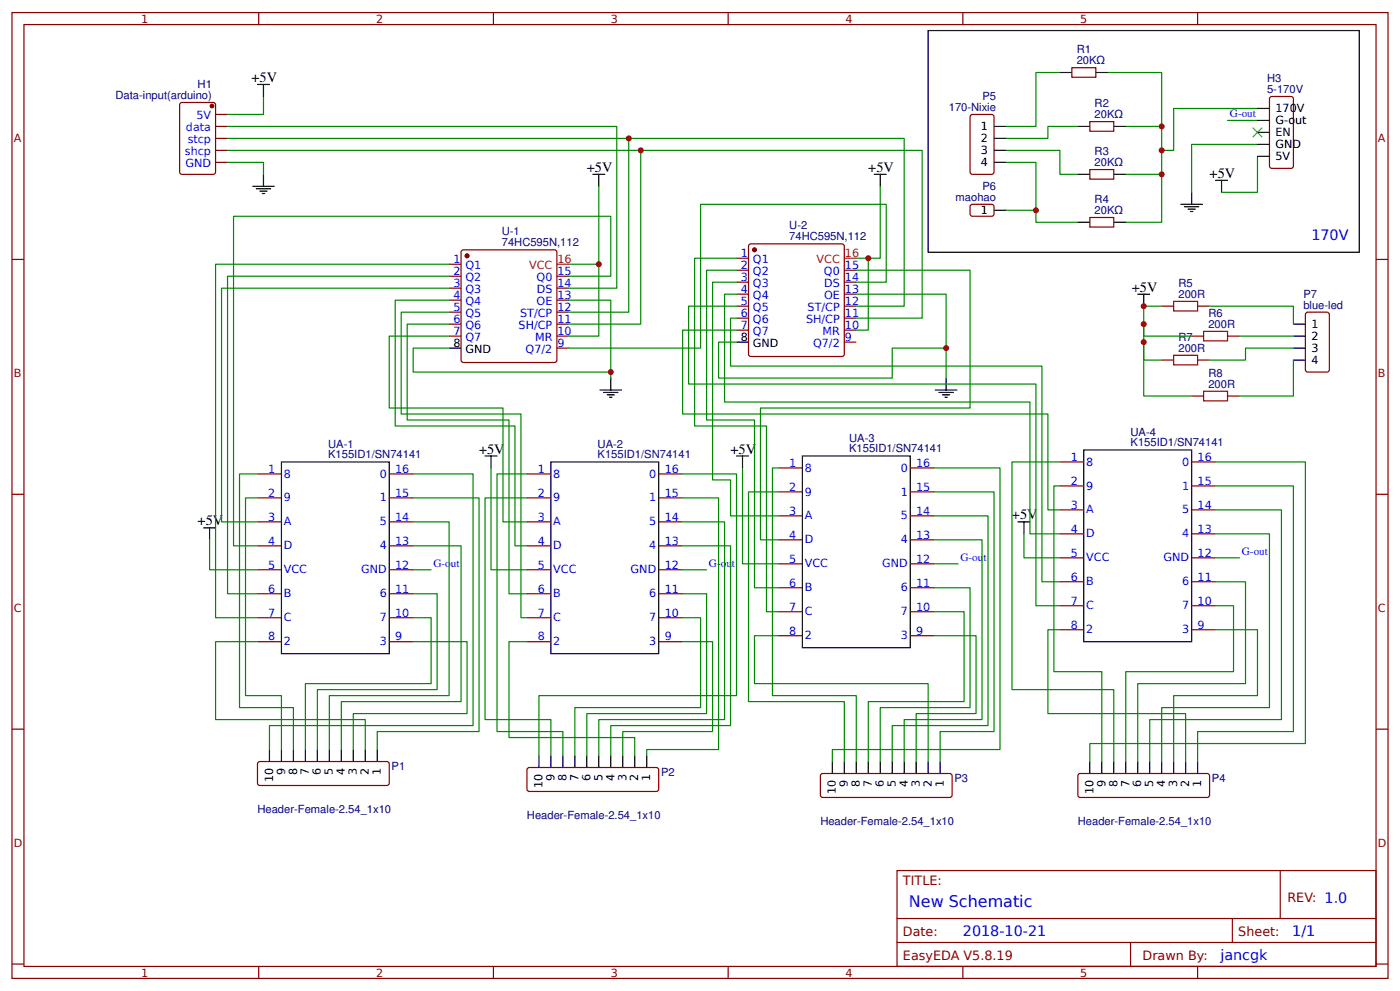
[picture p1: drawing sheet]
<svg xmlns="http://www.w3.org/2000/svg" width="309mm" height="219mm" viewBox="0 0 309 219" stroke-linecap="round" stroke-linejoin="round" font-family="sans-serif">
<g fill="none" stroke="#800" stroke-width=".26">
<path d="M2.6 2.8h304.1v213.2h-304.1zM5.3 5.4h298.7v208h-298.7zM57.1 2.8v2.6M109 2.8v2.6M160.9 2.8v2.6M212.7 2.8v2.6M236.8 14.9h5.3v2.2h-5.3zM264.6 2.8v2.6M39.8 22.9l.4-.3h6.9l.5 .3v15.1l-.2 .4-7.2 .1-.4-.3zM47.6 25.3h2.7M47.6 27.9h2.7M47.6 30.6h2.7"/>
<path d="M47.6 33.2h2.7M47.6 35.9h2.7M214.4 25.5l.4-.2h4.3l.4 .2 .1 12.5-.3 .4-4.5 .1-.4-.3zM240.8 26.9h5.3v2.1h-5.3zM240.8 37.4h5.3v2.2h-5.3zM280.5 21.6l.5-.3h4.2l.5 .3 .1 15-.3 .5-4.5 .1-.5-.3zM2.6 57.3h2.7M99.2 58.3h2.7M101.9 55.4l.5-.2h20.1l.5 .2v24.1l-.2 .5h-20.4l-.5-.2zM162.7 57h2.7M162.7 59.7h2.7M165.4 54.1l.5-.3h20.1l.5 .3v24.1l-.2 .4-20.4 .1-.5-.2z"/>
<path d="M186.5 59.7h2.7M214.4 45.4l.4-.3 4.5 .1 .3 .4-.1 1.9-.4 .3-4.5-.1-.3-.5zM240.8 48h5.3v2.1h-5.3zM304 57.3h2.7M99.2 61h2.7M99.2 63.6h2.7M99.2 66.3h2.7M99.2 68.9h2.7M99.2 71.6h2.7M99.2 74.2h2.7M123 61h2.7M123 63.6h2.7"/>
<path d="M123 66.3h2.7M123 68.9h2.7M123 71.6h2.7M123 74.2h2.7M123 76.9h2.7M162.7 62.3h2.7M162.7 65h2.7M162.7 67.6h2.7M162.7 70.2h2.7M162.7 72.9h2.7M186.5 62.3h2.7M186.5 65h2.7"/>
<path d="M186.5 67.6h2.7M186.5 70.2h2.7M186.5 72.9h2.7M186.5 75.5h2.7M256.6 67.6h2.7M256.6 79.5h2.7M263.3 74.2h2.6M264.6 67.6h2.6M264.6 79.5h2.6M271.2 74.2h2.6M288.5 69.2l.4-.3h4.3l.4 .3 .1 12.4-.3 .5-4.5 .1-.4-.3zM263.3 87.4h2.6"/>
<path d="M271.2 87.4h2.6M2.6 109.1h2.7M56.9 104.6h5.3M56.9 109.9h5.3M56.9 115.2h5.3M86 104.6h5.3M86 109.9h5.3M86 115.2h5.3M116.4 104.6h5.3M116.4 109.9h5.3M116.4 115.2h5.3M145.5 104.6h5.3"/>
<path d="M145.5 109.9h5.3M145.5 115.2h5.3M172 103.3h5.3M172 108.6h5.3M172 113.9h5.3M172 119.2h5.3M201.1 103.3h5.3M201.1 108.6h5.3M201.1 113.9h5.3M201.1 119.2h5.3M234.2 102h5.2M234.2 107.3h5.2"/>
<path d="M234.2 112.6h5.2M234.2 117.9h5.2M263.3 102h5.3M263.3 107.3h5.3M263.3 112.6h5.3M263.3 117.9h5.3M304 109.1h2.7M56.9 120.5h5.3M56.9 125.8h5.3M56.9 131.1h5.3M56.9 136.4h5.3M86 120.5h5.3"/>
<path d="M86 125.8h5.3M86 131.1h5.3M86 136.4h5.3M116.4 120.5h5.3M116.4 125.8h5.3M116.4 131.1h5.3M116.4 136.4h5.3M145.5 120.5h5.3M145.5 125.8h5.3M145.5 131.1h5.3M145.5 136.4h5.3M172 124.5h5.3"/>
<path d="M172 129.8h5.3M172 135.1h5.3M201.1 124.5h5.3M201.1 129.8h5.3M201.1 135.1h5.3M234.2 123.2h5.2M234.2 128.5h5.2M234.2 133.7h5.2M234.2 139h5.2M263.3 123.2h5.3M263.3 128.5h5.3M263.3 133.7h5.3"/>
<path d="M263.3 139h5.3M56.9 141.7h5.3M86 141.7h5.3M116.4 141.7h5.3M145.5 141.7h5.3M172 140.4h5.3M201.1 140.4h5.3M2.6 161h2.7M57.1 168.2l28.4-.1 .4 .3 .1 .3v4.2l-.1 .3-.4 .2h-28.1h-.3l-.2-.5v-4.2zM116.7 169.5h28.3h.3l.2 .5v4.2l-.1 .3-.4 .3h-28.1l-.2-.1-.3-.5v-4.2zM181.3 171.1l.5-.3h28l.5 .3v.2v4.3v.2l-.5 .3h-28l-.5-.3-.1-.2zM238.2 171.1l.5-.3h28l.5 .3v.2v4.3v.2l-.5 .3h-28l-.5-.3-.1-.2z"/>
<path d="M304 161h2.7M198.2 192.2h105.8v21.2h-105.8zM282.8 192.2v10.6M2.6 212.9h2.7M57.1 213.4v2.6M109 213.4v2.6M160.9 213.4v2.6M198.2 202.8h105.8M198.2 208.1h105.8M212.7 213.4v2.6M249.8 208.1v5.3M264.6 213.4v2.6"/>
<path d="M272.3 202.8v5.3M304 212.9h2.7"/>
</g>
<g fill="none" stroke="#000" stroke-width=".26">
<path d="M56.9 18.7h2.6M58.2 18.7v2.6M205.1 6.7h95.2v49h-95.2zM234.2 16h2.6M242.1 16h2.6M58.2 38.5v2.6M131 38.5h2.6M132.3 38.5v2.6M193.1 38.5h2.7M194.5 38.5v2.6M219.6 27.9h2.6M219.6 30.6h2.6"/>
<path d="M219.6 33.2h2.6M219.6 35.9h2.6M238.1 27.9h2.7M238.1 38.5h2.7M246.1 27.9h2.6M246.1 38.5h2.6M268.6 39.8h2.6M269.9 39.8v2.7M277.8 23.9h2.7M277.8 26.6h2.7M277.8 29.2h2.7M277.8 31.9h2.7"/>
<path d="M277.8 34.5h2.7M55.8 41.1h4.8M56.6 41.7h3.2M57.4 42.2h1.6M57.9 42.7h.6M219.6 46.4h2.6M238.1 49.1h2.7M246.1 49.1h2.6M260.9 45.1h4.7M261.7 45.6h3.1M262.5 46.2h1.6M263 46.7h.5"/>
<path d="M263.3 42.5v2.6M99.2 76.9h2.7M162.7 75.5h2.7M251.4 65h2.6M252.7 65v2.6M285.8 76.9h2.6M285.8 71.6h2.6M285.8 74.2h2.6M285.8 79.5h2.6M132.6 86.1h4.7M133.3 86.7h3.2M134.1 87.2h1.6"/>
<path d="M134.7 87.7h.5M134.9 83.5v2.6M206.6 86.1h4.8M207.4 86.7h3.2M208.2 87.2h1.6M208.8 87.7h.5M209 83.5v2.6M239.4 99.4h23.9v42.3h-23.9zM45 116.5h2.6M46.3 116.5v2.7M62.2 102h23.8v42.3h-23.8zM107.2 100.7h2.6"/>
<path d="M108.5 100.7v2.6M121.7 102h23.8v42.3h-23.8zM162.7 100.7h2.7M164 100.7v2.6M177.3 100.7h23.8v42.3h-23.8zM224.9 115.2h2.6M226.2 115.2v2.7M59.5 165.5v2.6M62.2 165.5v2.6M64.8 165.5v2.6M67.5 165.5v2.6M70.1 165.5v2.6"/>
<path d="M72.8 165.5v2.6M75.4 165.5v2.6M78.1 165.5v2.6M80.7 165.5v2.6M83.3 165.5v2.6M119.1 166.8v2.7M121.7 166.8v2.7M124.4 166.8v2.7M127 166.8v2.7M129.6 166.8v2.7M132.3 166.8v2.7M134.9 166.8v2.7"/>
<path d="M137.6 166.8v2.7M140.2 166.8v2.7M142.9 166.8v2.7M183.9 168.1v2.7M186.5 168.1v2.7M189.2 168.1v2.7M191.8 168.1v2.7M194.5 168.1v2.7M197.1 168.1v2.7M199.8 168.1v2.7M202.4 168.1v2.7M205.1 168.1v2.7"/>
<path d="M207.7 168.1v2.7M240.8 168.1v2.7M243.4 168.1v2.7M246.1 168.1v2.7M248.7 168.1v2.7M251.4 168.1v2.7M254 168.1v2.7M256.6 168.1v2.7M259.3 168.1v2.7M261.9 168.1v2.7M264.6 168.1v2.7"/>
</g>
<g fill="#800" stroke="#800" stroke-width=".26">
<circle cx="103.2" cy="56.5" r=".4"/>
<circle cx="166.7" cy="55.2" r=".4"/>
<circle cx="46.8" cy="23.4" r=".4"/>
</g>
<path d="M123 58.3h2.7M186.5 57h2.7" fill="none" stroke="#f00" stroke-width=".26"/>
<g fill="none" stroke="#080" stroke-width=".26">
<path d="M234.2 16h-5.3v11.9h-6.7M244.7 16h11.9v33.1h-7.9M50.3 35.9h7.9v2.6M50.3 27.9h86v35.7h-10.6M50.3 30.6h88.6v38.3h-13.2M50.3 33.2h91.3v38.4h-15.9M58.2 21.3v4h-7.9M138.9 30.6h60.9v37h-10.6M141.6 33.2h62.1v37h-14.5M222.2 33.2h12v5.3h3.9M222.2 35.9h6.7v13.2h9.2M238.1 27.9h-6.6v2.7h-9.3"/>
<path d="M248.7 27.9h7.9M248.7 38.5h7.9M271.2 26.6h6.6M277.8 34.5v8h-7.9M277.8 31.9h-14.5v10.6M277.8 23.9h-18.5v9.3h-2.7M99.2 58.3h-51.6v78.1h9.3M132.3 41.1v17.2h-6.6M132.3 58.3v15.9h-6.6M162.7 57h-9.2v37.1h15.8v41h2.7M162.7 59.7h-6.6v33h10.6v37.1h5.3M189.2 59.7h25.1v30.4h-46.3v29.1h4"/>
<path d="M191.8 57v15.9h-2.6M194.5 41.1v15.9h-5.3M222.2 46.4h6.7M99.2 76.9h-7.9v5.3h43.6M99.2 61h-48.9v70.1h6.6M99.2 63.6h-50.3v51.6h8M99.2 66.3h-11.9v27.8h26.5v26.4h2.6M99.2 68.9h-10.6v22.5h26.5v45h1.3M99.2 71.6h-9.2v21.1h22.4v38.4h4M99.2 74.2h-13.2v15.9h25.1v25.1h5.3M125.7 66.3h9.2v17.2M125.7 61h9.2v-13.2h-83.3v72.7h5.3"/>
<path d="M162.7 75.5h-4v8h38.4v-6.6h11.9M162.7 62.3h-5.3v43.7h4v7.9h10.6M162.7 65h-2.6v23.8h67.4v29.1h6.7M162.7 67.6h-10.6v17.2h76.8v48.9h5.3M162.7 70.2h-1.3v10.6h68.8v47.7h4M162.7 72.9h-11.9v18.5h80.7v21.2h2.7M189.2 62.3h6.6v-17.2h-41v31.8h-29.1M189.2 65h19.8v18.5M252.7 71.6v7.9h3.9M252.7 75.5v11.9h10.6M256.6 67.6h-3.9v6.6h10.6M267.2 67.6h18.6v4"/>
<path d="M273.8 74.2h12M285.8 79.5v7.9h-12M285.8 76.9h-10.6v2.6h-8M46.3 119.2v6.6h10.6M56.9 104.6h-4v51.6h11.9v9.3M56.9 109.9h-2.7v43.7h8v11.9M91.3 109.9h14.5v51.6h-22.5v4M91.3 115.2h7.9v38.4h-26.4v11.9M91.3 104.6h13.2v55.6h-45v5.3M108.5 103.3v22.5h7.9M116.4 104.6h-6.6v56.9h14.6v5.3M116.4 109.9h-9.2v49h14.5v7.9"/>
<path d="M150.8 109.9h7.9v55.6h-15.8v1.3M150.8 115.2h9.3v43.7h-27.8v7.9M150.8 104.6h11.9v49h-43.6v13.2M164 103.3v21.2h8M172 108.6h-6.6v46.3h21.1v13.2M172 103.3h-1.3v50.3h18.5v14.5M206.4 103.3h14.5v62.2h-37v2.6M206.4 108.6h13.2v52.9h-11.9v6.6M206.4 113.9h11.9v46.3h-21.2v7.9M206.4 119.2h10.6v39.7h-17.2v9.2M226.2 117.9v5.3h8M234.2 102h-10.6v50.3h22.5v15.8"/>
<path d="M234.2 107.3h-1.4v41h10.6v19.8M268.6 102h19.8v62.2h-47.6v3.9M268.6 107.3h17.2v54.2h-21.2v6.6M268.6 112.6h14.5v46.3h-29.1v9.2M268.6 117.9h11.9v38.3h-23.9v11.9M91.3 120.5h10.6v34.4h-26.5v10.6M91.3 131.1h5.3v21.2h-26.5v13.2M91.3 136.4h3.9v14.5h-27.7v14.6M91.3 125.8h3.9M150.8 120.5h10.6v39.7h-26.5v6.6M150.8 131.1h5.3v26.5h-26.5v9.2M150.8 136.4h4v19.8h-27.8v10.6"/>
<path d="M150.8 125.8h5.3M206.4 129.8h7.9v26.4h-19.8v11.9M206.4 135.1h6.6v19.8h-21.2v13.2M206.4 124.5h5.3M234.2 139h-2.7v18.6h30.4v10.5M268.6 139h9.2v14.6h-18.5v14.5M268.6 128.5h6.6v22.4h-23.8v17.2M268.6 133.7h3.9v14.6h-23.8v19.8M268.6 123.2h5.2M56.9 141.7h-9.3v17.2h33.1v6.6M91.3 141.7h11.9v15.9h-25.1v7.9M116.4 141.7h-4v21.2h27.8v3.9"/>
<path d="M150.8 141.7h6.6v19.8h-19.8v5.3M172 140.4h-5.3v10.5h38.4v17.2M206.4 140.4h9.2v17.2h-13.2v10.5"/>
</g>
<path d="M276.8 28.2l2.1 2.1zM278.9 28.2l-2.1 2.1z" fill="#000" stroke="#3c3" stroke-width=".26"/>
<path d="M259.3 66.5h5.3v2.2h-5.3zM259.3 78.4h5.3v2.2h-5.3zM265.9 73.2h5.3v2.1h-5.3zM265.9 86.4h5.3v2.1h-5.3z" fill="none" stroke="#a00000" stroke-width=".26"/>
<g fill="#c00">
<circle cx="252.7" cy="75.5" r=".66"/>
<circle cx="141.6" cy="33.2" r=".66"/>
<circle cx="191.8" cy="57" r=".66"/>
<circle cx="228.9" cy="46.4" r=".66"/>
<circle cx="256.6" cy="27.9" r=".66"/>
<circle cx="132.3" cy="58.3" r=".66"/>
<circle cx="134.9" cy="82.2" r=".66"/>
<circle cx="209" cy="76.9" r=".66"/>
<circle cx="138.9" cy="30.6" r=".66"/>
<circle cx="252.7" cy="67.6" r=".66"/>
<circle cx="252.7" cy="71.6" r=".66"/>
<circle cx="256.6" cy="38.5" r=".66"/>
<circle cx="256.6" cy="33.2" r=".66"/>
</g>
<text font-size="3.5" fill="#00f" x="200.8" y="200.2">New Schematic</text>
<g font-size="3.2">
<text x="55.6" y="18.1">+5V</text>
<text x="129.6" y="38">+5V</text>
<text x="191.8" y="38">+5V</text>
<text x="267.2" y="39.3">+5V</text>
<text x="250" y="64.4">+5V</text>
<text x="105.8" y="100.1">+5V</text>
<text x="161.4" y="100.1">+5V</text>
<text x="43.7" y="116">+5V</text>
<text x="223.6" y="114.7">+5V</text>
</g>
<g font-size="3.2" fill="#00f">
<text x="289.7" y="53">170V</text>
<text x="212.7" y="206.8">2018-10-21</text>
<text x="285.5" y="206.8">1/1</text>
<text x="269.6" y="212.1">jancgk</text>
</g>
<g font-size="2.8" fill="#800">
<text x="199.5" y="195.4">TITLE:</text>
<text x="284.4" y="199.1">REV: 1.0</text>
<text x="199.5" y="206.8">Date:</text>
<text x="273.6" y="206.8">Sheet:</text>
<text x="199.5" y="212.1">EasyEDA V5.8.19</text>
<text x="252.4" y="212.1">Drawn By:</text>
</g>
<g font-size="2.5" fill="#800">
<text x="31.2" y="5">1</text>
<text x="83.1" y="5">2</text>
<text x="134.9" y="5">3</text>
<text x="186.8" y="5">4</text>
<text x="238.7" y="5">5</text>
<text x="3" y="31.4">A</text>
<text x="304.4" y="31.4">A</text>
<text x="3" y="83.2">B</text>
<text x="304.4" y="83.2">B</text>
<text x="3" y="135.1">C</text>
<text x="304.4" y="135.1">C</text>
<text x="3" y="186.9">D</text>
<text x="304.4" y="186.9">D</text>
<text x="31.2" y="215.6">1</text>
<text x="83.1" y="215.6">2</text>
<text x="134.9" y="215.6">3</text>
<text x="186.8" y="215.6">4</text>
<text x="238.7" y="215.6">5</text>
</g>
<g font-size="2.5" fill="#000080">
<text x="237.9" y="11.8">R1</text>
<text x="237.9" y="14.2">20KΩ</text>
<text x="25.5" y="21.8">Data-input(arduino)</text>
<text x="43.7" y="19.4">H1</text>
<text x="217" y="22.1">P5</text>
<text x="241.8" y="23.7">R2</text>
<text x="279.9" y="20.5">5-170V</text>
<text x="279.9" y="18.1">H3</text>
<text x="209.6" y="24.5">170-Nixie</text>
<text x="241.8" y="26.1">20KΩ</text>
<text x="241.8" y="34.3">R3</text>
<text x="217" y="41.9">P6</text>
<text x="241.8" y="36.6">20KΩ</text>
<text x="211.1" y="44.3">maohao</text>
<text x="241.8" y="47.2">20KΩ</text>
<text x="241.8" y="44.8">R4</text>
<text x="110.9" y="52">U-1</text>
<text x="174.4" y="53">74HC595N,112</text>
<text x="174.4" y="50.7">U-2</text>
<text x="110.9" y="54.4">74HC595N,112</text>
<text x="260.4" y="65.7">200R</text>
<text x="260.4" y="63.4">R5</text>
<text x="287.9" y="65.7">P7</text>
<text x="267" y="70">R6</text>
<text x="287.9" y="68.1">blue-led</text>
<text x="260.4" y="77.7">200R</text>
<text x="260.4" y="75.3">R7</text>
<text x="267" y="72.4">200R</text>
<text x="267" y="83.2">R8</text>
<text x="267" y="85.6">200R</text>
<text x="72.5" y="101.2">K155ID1/SN74141</text>
<text x="72.5" y="98.8">UA-1</text>
<text x="132" y="101.2">K155ID1/SN74141</text>
<text x="132" y="98.8">UA-2</text>
<text x="187.6" y="99.9">K155ID1/SN74141</text>
<text x="187.6" y="97.5">UA-3</text>
<text x="249.8" y="98.6">K155ID1/SN74141</text>
<text x="249.8" y="96.2">UA-4</text>
<text x="86.5" y="170">P1</text>
<text x="146" y="171.3">P2</text>
<text x="210.9" y="172.6">P3</text>
<text x="267.8" y="172.6">P4</text>
<text x="56.9" y="179.5">Header-Female-2.54_1x10</text>
<text x="116.4" y="180.8">Header-Female-2.54_1x10</text>
<text x="181.2" y="182.2">Header-Female-2.54_1x10</text>
<text x="238.1" y="182.2">Header-Female-2.54_1x10</text>
</g>
<g font-size="2.5" fill="#00f">
<text x="41.1" y="29">data</text>
<text x="43.4" y="26.3">5V</text>
<text x="271.7" y="25.9">G-out</text>
<text x="40.9" y="34.3">shcp</text>
<text x="41.5" y="31.6">stcp</text>
<text x="41" y="36.9">GND</text>
<text x="100.2" y="58.1">1</text>
<text x="102.8" y="59.4">Q1</text>
<text x="163.7" y="56.8">1</text>
<text x="163.7" y="59.4">2</text>
<text x="166.3" y="58.1">Q1</text>
<text x="186.7" y="59.4">15</text>
<text x="100.2" y="60.7">2</text>
<text x="100.2" y="63.4">3</text>
<text x="102.8" y="62">Q2</text>
<text x="102.8" y="64.7">Q3</text>
<text x="118.5" y="62">Q0</text>
<text x="118.6" y="64.7">DS</text>
<text x="123.2" y="63.4">14</text>
<text x="123.2" y="60.7">15</text>
<text x="163.7" y="62">3</text>
<text x="163.7" y="64.7">4</text>
<text x="166.3" y="60.7">Q2</text>
<text x="166.3" y="63.4">Q3</text>
<text x="182" y="60.7">Q0</text>
<text x="182.1" y="63.4">DS</text>
<text x="186.7" y="64.7">13</text>
<text x="186.7" y="62">14</text>
<text x="100.2" y="66">4</text>
<text x="100.2" y="68.7">5</text>
<text x="100.2" y="71.3">6</text>
<text x="102.8" y="67.3">Q4</text>
<text x="102.8" y="70">Q5</text>
<text x="114.9" y="70">ST/CP</text>
<text x="118.5" y="67.3">OE</text>
<text x="123.2" y="71.3">11</text>
<text x="123.2" y="68.7">12</text>
<text x="123.2" y="66">13</text>
<text x="163.7" y="67.3">5</text>
<text x="163.7" y="70">6</text>
<text x="166.3" y="66">Q4</text>
<text x="166.3" y="68.7">Q5</text>
<text x="166.3" y="71.3">Q6</text>
<text x="178.1" y="71.3">SH/CP</text>
<text x="178.4" y="68.7">ST/CP</text>
<text x="182" y="66">OE</text>
<text x="186.7" y="70">11</text>
<text x="186.7" y="67.3">12</text>
<text x="100.2" y="74">7</text>
<text x="102.8" y="72.6">Q6</text>
<text x="102.8" y="75.3">Q7</text>
<text x="114.6" y="72.6">SH/CP</text>
<text x="116.1" y="77.9">Q7/2</text>
<text x="118.2" y="75.3">MR</text>
<text x="123.2" y="74">10</text>
<text x="123.2" y="76.6">9</text>
<text x="163.7" y="72.6">7</text>
<text x="166.3" y="74">Q7</text>
<text x="179.6" y="76.6">Q7/2</text>
<text x="181.7" y="74">MR</text>
<text x="186.7" y="75.3">9</text>
<text x="186.7" y="72.6">10</text>
<text x="236.6" y="101.7">1</text>
<text x="264.6" y="101.7">16</text>
<text x="59.3" y="104.4">1</text>
<text x="62.7" y="105.4">8</text>
<text x="83.9" y="105.4">0</text>
<text x="87.3" y="104.4">16</text>
<text x="118.8" y="104.4">1</text>
<text x="122.2" y="105.4">8</text>
<text x="143.4" y="105.4">0</text>
<text x="146.8" y="104.4">16</text>
<text x="174.4" y="103.1">1</text>
<text x="177.8" y="104.1">8</text>
<text x="199" y="104.1">0</text>
<text x="202.4" y="103.1">16</text>
<text x="236.6" y="107">2</text>
<text x="240" y="102.8">8</text>
<text x="261.2" y="102.8">0</text>
<text x="264.6" y="107">15</text>
<text x="59.3" y="109.7">2</text>
<text x="62.7" y="110.7">9</text>
<text x="83.9" y="110.7">1</text>
<text x="87.3" y="109.7">15</text>
<text x="118.8" y="109.7">2</text>
<text x="122.2" y="110.7">9</text>
<text x="143.4" y="110.7">1</text>
<text x="146.8" y="109.7">15</text>
<text x="174.4" y="108.3">2</text>
<text x="174.4" y="113.6">3</text>
<text x="177.8" y="109.4">9</text>
<text x="199" y="109.4">1</text>
<text x="202.4" y="113.6">14</text>
<text x="202.4" y="108.3">15</text>
<text x="236.6" y="112.3">3</text>
<text x="240" y="108.1">9</text>
<text x="240" y="113.4">A</text>
<text x="261.2" y="113.4">5</text>
<text x="261.2" y="108.1">1</text>
<text x="264.6" y="112.3">14</text>
<text x="59.3" y="115">3</text>
<text x="62.7" y="116">A</text>
<text x="83.9" y="116">5</text>
<text x="87.3" y="115">14</text>
<text x="118.8" y="115">3</text>
<text x="122.2" y="116">A</text>
<text x="143.4" y="116">5</text>
<text x="146.8" y="115">14</text>
<text x="174.4" y="118.9">4</text>
<text x="177.8" y="114.7">A</text>
<text x="177.8" y="120">D</text>
<text x="199" y="120">4</text>
<text x="199" y="114.7">5</text>
<text x="202.4" y="118.9">13</text>
<text x="236.6" y="117.6">4</text>
<text x="240" y="118.7">D</text>
<text x="261.2" y="118.7">4</text>
<text x="264.6" y="117.6">13</text>
<text x="59.3" y="120.3">4</text>
<text x="59.3" y="125.5">5</text>
<text x="62.7" y="121.3">D</text>
<text x="83.9" y="121.3">4</text>
<text x="87.3" y="125.5">12</text>
<text x="87.3" y="120.3">13</text>
<text x="95.8" y="125.1">G-out</text>
<text x="118.8" y="120.3">4</text>
<text x="118.8" y="125.5">5</text>
<text x="122.2" y="121.3">D</text>
<text x="143.4" y="121.3">4</text>
<text x="146.8" y="125.5">12</text>
<text x="146.8" y="120.3">13</text>
<text x="156.6" y="125.1">G-out</text>
<text x="174.4" y="124.2">5</text>
<text x="177.8" y="125.3">VCC</text>
<text x="194.9" y="125.3">GND</text>
<text x="202.4" y="124.2">12</text>
<text x="212.2" y="123.8">G-out</text>
<text x="236.6" y="122.9">5</text>
<text x="240" y="124">VCC</text>
<text x="257.1" y="124">GND</text>
<text x="264.6" y="122.9">12</text>
<text x="274.4" y="122.5">G-out</text>
<text x="59.3" y="130.8">6</text>
<text x="62.7" y="126.6">VCC</text>
<text x="62.7" y="131.9">B</text>
<text x="79.8" y="126.6">GND</text>
<text x="83.9" y="131.9">6</text>
<text x="87.3" y="130.8">11</text>
<text x="118.8" y="130.8">6</text>
<text x="122.2" y="126.6">VCC</text>
<text x="122.2" y="131.9">B</text>
<text x="139.3" y="126.6">GND</text>
<text x="143.4" y="131.9">6</text>
<text x="146.8" y="130.8">11</text>
<text x="174.4" y="129.5">6</text>
<text x="177.8" y="130.6">B</text>
<text x="199" y="130.6">6</text>
<text x="202.4" y="129.5">11</text>
<text x="236.6" y="128.2">6</text>
<text x="240" y="129.2">B</text>
<text x="261.2" y="129.2">6</text>
<text x="264.6" y="128.2">11</text>
<text x="59.3" y="136.1">7</text>
<text x="62.7" y="137.2">C</text>
<text x="83.9" y="137.2">7</text>
<text x="87.3" y="136.1">10</text>
<text x="118.8" y="136.1">7</text>
<text x="122.2" y="137.2">C</text>
<text x="143.4" y="137.2">7</text>
<text x="146.8" y="136.1">10</text>
<text x="174.4" y="134.8">7</text>
<text x="177.8" y="135.9">C</text>
<text x="199" y="135.9">7</text>
<text x="202.4" y="134.8">10</text>
<text x="236.6" y="133.5">7</text>
<text x="240" y="134.5">C</text>
<text x="261.2" y="134.5">7</text>
<text x="264.6" y="133.5">10</text>
<text x="59.3" y="141.4">8</text>
<text x="62.7" y="142.5">2</text>
<text x="83.9" y="142.5">3</text>
<text x="87.3" y="141.4">9</text>
<text x="118.8" y="141.4">8</text>
<text x="122.2" y="142.5">2</text>
<text x="143.4" y="142.5">3</text>
<text x="146.8" y="141.4">9</text>
<text x="174.4" y="140.1">8</text>
<text x="177.8" y="141.2">2</text>
<text x="199" y="141.2">3</text>
<text x="202.4" y="140.1">9</text>
<text x="236.6" y="138.8">8</text>
<text x="240" y="139.8">2</text>
<text x="261.2" y="139.8">3</text>
<text x="264.6" y="138.8">9</text>
</g>
<g font-size="2.5">
<text x="216.7" y="28.7">1</text>
<text x="281.8" y="24.7">170V</text>
<text x="281.8" y="27.4">G-out</text>
<text x="216.7" y="31.4">2</text>
<text x="216.7" y="34">3</text>
<text x="281.8" y="30">EN</text>
<text x="281.8" y="32.7">GND</text>
<text x="281.8" y="35.3">5V</text>
<text x="216.7" y="36.6">4</text>
<text x="216.7" y="47.2">1</text>
<text x="100.2" y="76.6">8</text>
<text x="102.8" y="77.9">GND</text>
<text x="163.7" y="75.3">8</text>
<text x="166.3" y="76.6">GND</text>
<text x="289.7" y="72.4">1</text>
<text x="289.7" y="75">2</text>
<text x="289.7" y="77.7">3</text>
<text x="289.7" y="80.3">4</text>
<text x="60.3" y="172.6" transform="rotate(-90 60.3 172.6)">10</text>
<text x="63" y="171" transform="rotate(-90 63 171)">9</text>
<text x="65.6" y="171" transform="rotate(-90 65.6 171)">8</text>
<text x="68.3" y="171" transform="rotate(-90 68.3 171)">7</text>
<text x="70.9" y="171" transform="rotate(-90 70.9 171)">6</text>
<text x="73.6" y="171" transform="rotate(-90 73.6 171)">5</text>
<text x="76.2" y="171" transform="rotate(-90 76.2 171)">4</text>
<text x="78.8" y="171" transform="rotate(-90 78.8 171)">3</text>
<text x="81.5" y="171" transform="rotate(-90 81.5 171)">2</text>
<text x="84.1" y="171" transform="rotate(-90 84.1 171)">1</text>
<text x="119.9" y="173.9" transform="rotate(-90 119.9 173.9)">10</text>
<text x="122.5" y="172.4" transform="rotate(-90 122.5 172.4)">9</text>
<text x="125.1" y="172.4" transform="rotate(-90 125.1 172.4)">8</text>
<text x="127.8" y="172.4" transform="rotate(-90 127.8 172.4)">7</text>
<text x="130.4" y="172.4" transform="rotate(-90 130.4 172.4)">6</text>
<text x="133.1" y="172.4" transform="rotate(-90 133.1 172.4)">5</text>
<text x="135.7" y="172.4" transform="rotate(-90 135.7 172.4)">4</text>
<text x="138.4" y="172.4" transform="rotate(-90 138.4 172.4)">3</text>
<text x="141" y="172.4" transform="rotate(-90 141 172.4)">2</text>
<text x="143.7" y="172.4" transform="rotate(-90 143.7 172.4)">1</text>
<text x="187.3" y="173.7" transform="rotate(-90 187.3 173.7)">9</text>
<text x="190" y="173.7" transform="rotate(-90 190 173.7)">8</text>
<text x="192.6" y="173.7" transform="rotate(-90 192.6 173.7)">7</text>
<text x="195.3" y="173.7" transform="rotate(-90 195.3 173.7)">6</text>
<text x="197.9" y="173.7" transform="rotate(-90 197.9 173.7)">5</text>
<text x="200.6" y="173.7" transform="rotate(-90 200.6 173.7)">4</text>
<text x="203.2" y="173.7" transform="rotate(-90 203.2 173.7)">3</text>
<text x="205.8" y="173.7" transform="rotate(-90 205.8 173.7)">2</text>
<text x="208.5" y="173.7" transform="rotate(-90 208.5 173.7)">1</text>
<text x="244.2" y="173.7" transform="rotate(-90 244.2 173.7)">9</text>
<text x="246.9" y="173.7" transform="rotate(-90 246.9 173.7)">8</text>
<text x="249.5" y="173.7" transform="rotate(-90 249.5 173.7)">7</text>
<text x="252.1" y="173.7" transform="rotate(-90 252.1 173.7)">6</text>
<text x="254.8" y="173.7" transform="rotate(-90 254.8 173.7)">5</text>
<text x="257.4" y="173.7" transform="rotate(-90 257.4 173.7)">4</text>
<text x="260.1" y="173.7" transform="rotate(-90 260.1 173.7)">3</text>
<text x="262.7" y="173.7" transform="rotate(-90 262.7 173.7)">2</text>
<text x="265.4" y="173.7" transform="rotate(-90 265.4 173.7)">1</text>
<text x="184.7" y="175.3" transform="rotate(-90 184.7 175.3)">10</text>
<text x="241.6" y="175.3" transform="rotate(-90 241.6 175.3)">10</text>
</g>
<g font-size="2.5" fill="#f00">
<text x="116.9" y="59.4">VCC</text>
<text x="123.2" y="58.1">16</text>
<text x="180.4" y="58.1">VCC</text>
<text x="186.7" y="56.8">16</text>
</g>
</svg>
